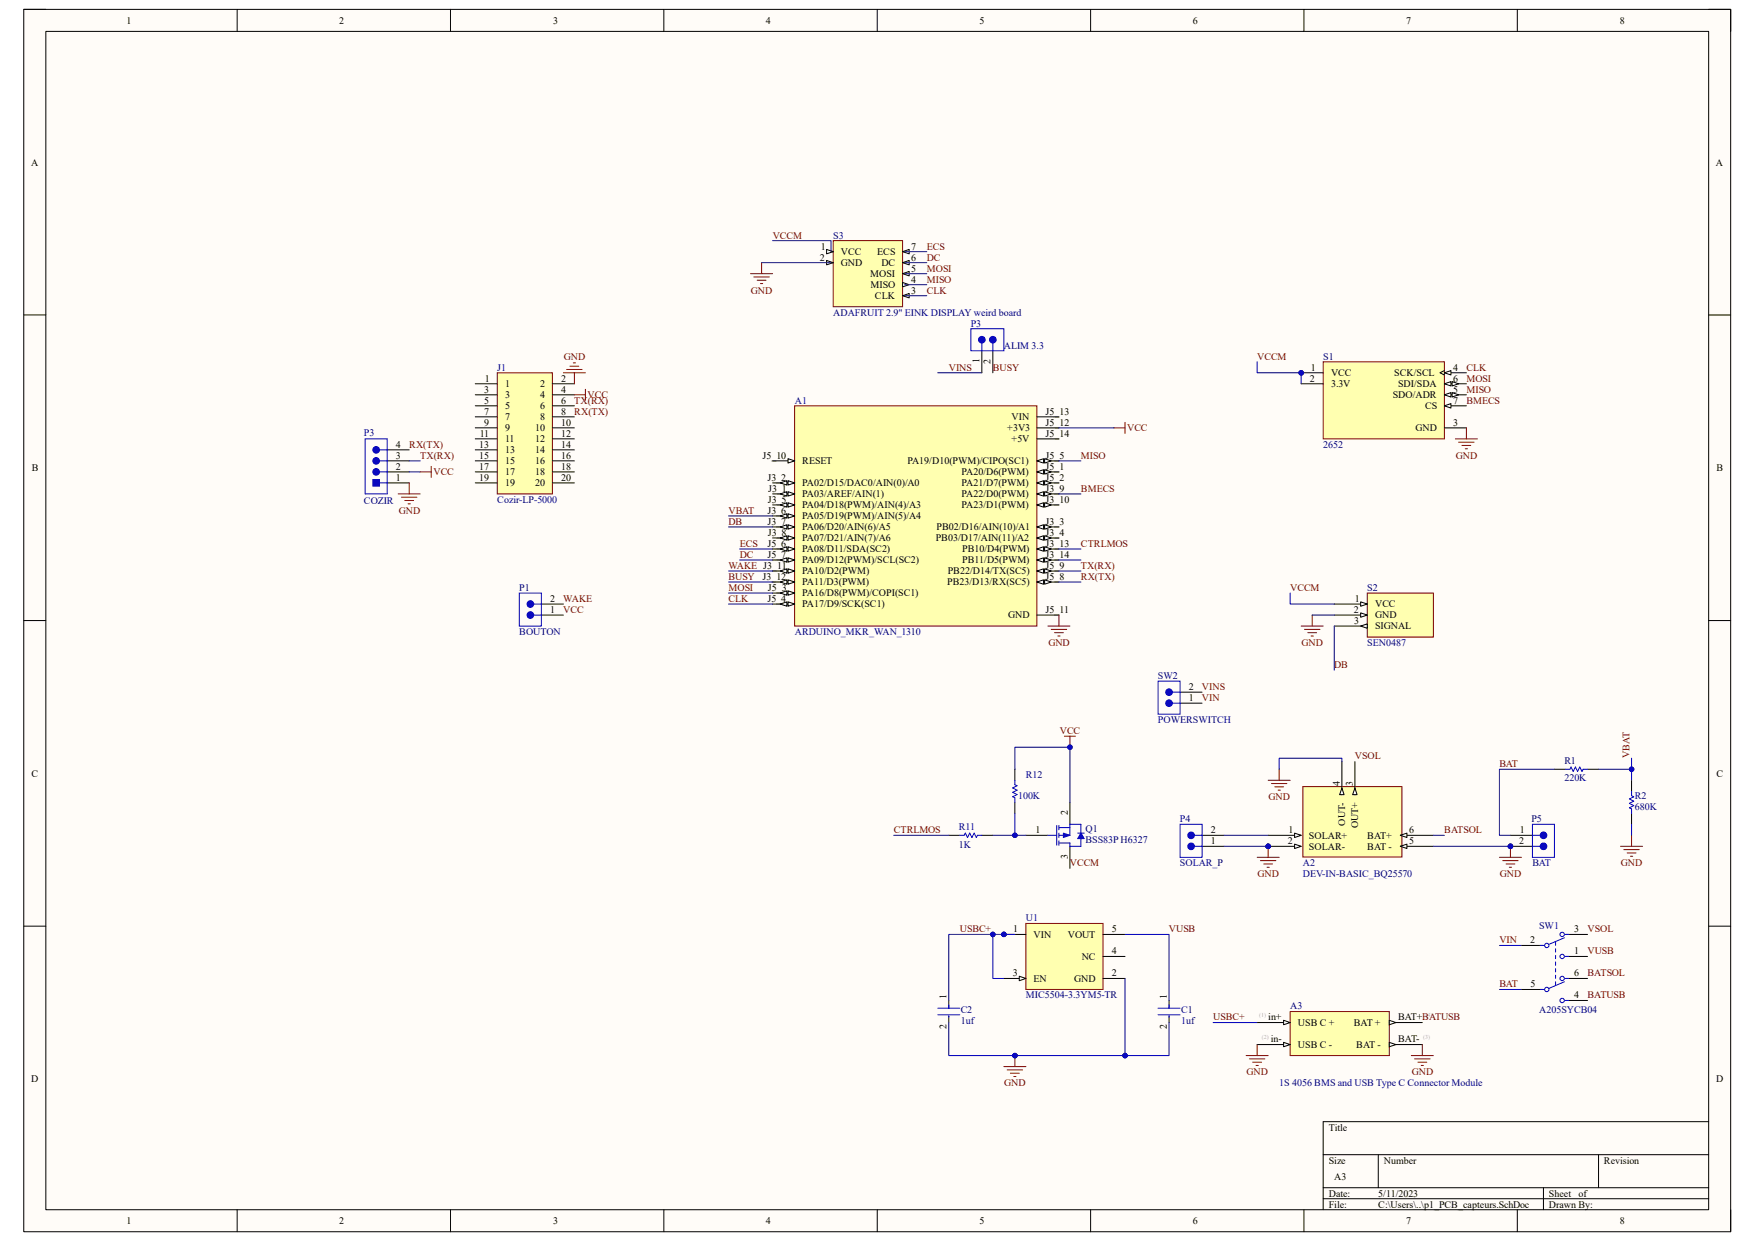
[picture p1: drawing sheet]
<svg xmlns="http://www.w3.org/2000/svg" width="297mm" height="210mm" viewBox="0 0 297 210" stroke-linecap="round" stroke-linejoin="round" font-family="sans-serif">
<path d="M4 1.6h288.9v206.8h-288.9z" fill-rule="evenodd" fill="#fffcf8"/>
<path d="M4 1.6h288.9v206.8h-288.9z" fill="none" stroke="#000" stroke-width=".17"/>
<path d="M7.8 5.3h281.4v199.4h-281.4z" fill-rule="evenodd" fill="#fffcf8"/>
<g fill="none" stroke="#000" stroke-width=".17">
<path d="M4 1.6h3.7M7.8 5.3h281.4v199.4h-281.4zM40.1 1.6v3.7M76.2 1.6v3.7M112.3 1.6v3.7M148.5 1.6v3.7M184.6 1.6v3.7M220.7 1.6v3.7M256.8 1.6v3.7M289.2 1.6h3.7v3.7M4 53.3h3.7M289.2 53.3h3.7"/>
<path d="M4 105h3.8M289.2 105h3.7M4 156.7h3.8M289.2 156.7h3.7M223.9 195.4h65.3M233.3 195.4v5.6M270.5 195.4v5.6M289.2 189.8h-65.3v14.9M40.1 204.7v3.7M76.2 204.7v3.7M112.4 204.7v3.7M148.5 204.7v3.7"/>
<path d="M184.6 204.7v3.7M220.7 204.7v3.7M223.9 201h65.3M223.9 202.9h65.3M256.8 204.7v3.7M261.2 201v3.7M292.9 204.7v3.7"/>
</g>
<circle cx="220.2" cy="63.1" r=".37" fill="#000080"/>
<circle cx="220.2" cy="63.1" r=".37" fill="none" stroke="#000080" stroke-width=".17"/>
<path d="M223.9 61.2h20.5v13.1h-20.5z" fill-rule="evenodd" fill="#ffffb0"/>
<path d="M223.9 61.2h20.5v13.1h-20.5z" fill="none" stroke="#800000" stroke-width=".17"/>
<path d="M220.2 63.1h3.7" fill="none" stroke="#000" stroke-width=".17"/>
<circle cx="220.2" cy="63.1" r=".37" fill="#000080"/>
<circle cx="220.2" cy="63.1" r=".37" fill="none" stroke="#000080" stroke-width=".17"/>
<path d="M220.2 64.9h3.7M244.4 68.7h3.8" fill="none" stroke="#000" stroke-width=".17"/>
<path d="M244.4 68.7l1.2-.4v.8z" fill="#f8fcff"/>
<path d="M244.4 68.7l1.2-.4v.8zM244.4 63.1h3.8" fill="none" stroke="#000" stroke-width=".17"/>
<path d="M244.4 63.1l1.2-.4v.8z" fill="#f8fcff"/>
<path d="M244.4 63.1l1.2-.4v.8zM244.4 62.7l-.7 .4 .7 .4M244.4 64.9h3.8" fill="none" stroke="#000" stroke-width=".17"/>
<path d="M244.4 64.9l1.2-.3v.7z" fill="#f8fcff"/>
<path d="M244.4 64.9l1.2-.3v.7z" fill="none" stroke="#000" stroke-width=".17"/>
<path d="M245.7 64.6l1.2 .3-1.2 .4z" fill="#f8fcff"/>
<path d="M244.4 66.8h3.8M245.7 64.6l1.2 .3-1.2 .4z" fill="none" stroke="#000" stroke-width=".17"/>
<path d="M244.4 66.8l1.2-.4v.8z" fill="#f8fcff"/>
<path d="M244.4 66.8l1.2-.4v.8z" fill="none" stroke="#000" stroke-width=".17"/>
<path d="M245.7 66.4l1.2 .4-1.2 .4z" fill="#f8fcff"/>
<path d="M244.4 72.4h3.8M245.7 66.4l1.2 .4-1.2 .4z" fill="none" stroke="#000" stroke-width=".17"/>
<path d="M134.5 68.7h41v37.2h-41z" fill-rule="evenodd" fill="#ffffb0"/>
<path d="M134.5 68.7h41v37.2h-41z" fill="none" stroke="#800000" stroke-width=".17"/>
<path d="M130.8 78h3.7" fill="none" stroke="#000" stroke-width=".17"/>
<path d="M133.4 77.6l1.1 .4-1.1 .4z" fill="#f8fcff"/>
<path d="M133.4 77.6l1.1 .4-1.1 .4zM130.8 81.7h3.7" fill="none" stroke="#000" stroke-width=".17"/>
<path d="M133.4 81.3l1.1 .4-1.1 .4z" fill="#f8fcff"/>
<path d="M133.4 81.3l1.1 .4-1.1 .4z" fill="none" stroke="#000" stroke-width=".17"/>
<path d="M132.1 81.7l1.1-.4v.8z" fill="#f8fcff"/>
<path d="M130.8 83.6h3.7M132.1 81.7l1.1-.4v.8z" fill="none" stroke="#000" stroke-width=".17"/>
<path d="M133.4 83.2l1.1 .4-1.1 .4z" fill="#f8fcff"/>
<path d="M133.4 83.2l1.1 .4-1.1 .4z" fill="none" stroke="#000" stroke-width=".17"/>
<path d="M132.1 83.6l1.1-.4v.8z" fill="#f8fcff"/>
<path d="M130.8 85.4h3.7M132.1 83.6l1.1-.4v.8z" fill="none" stroke="#000" stroke-width=".17"/>
<path d="M133.4 85.1l1.1 .3-1.1 .4z" fill="#f8fcff"/>
<path d="M133.4 85.1l1.1 .3-1.1 .4z" fill="none" stroke="#000" stroke-width=".17"/>
<path d="M132.1 85.4l1.1-.3v.7z" fill="#f8fcff"/>
<path d="M130.8 87.3h3.7M132.1 85.4l1.1-.3v.7z" fill="none" stroke="#000" stroke-width=".17"/>
<path d="M133.4 86.9l1.1 .4-1.1 .4z" fill="#f8fcff"/>
<path d="M133.4 86.9l1.1 .4-1.1 .4z" fill="none" stroke="#000" stroke-width=".17"/>
<path d="M132.1 87.3l1.1-.4v.8z" fill="#f8fcff"/>
<path d="M130.8 89.2h3.7M132.1 87.3l1.1-.4v.8z" fill="none" stroke="#000" stroke-width=".17"/>
<path d="M133.4 88.8l1.1 .4-1.1 .4z" fill="#f8fcff"/>
<path d="M133.4 88.8l1.1 .4-1.1 .4z" fill="none" stroke="#000" stroke-width=".17"/>
<path d="M132.1 89.2l1.1-.4v.8z" fill="#f8fcff"/>
<path d="M130.8 91h3.7M132.1 89.2l1.1-.4v.8z" fill="none" stroke="#000" stroke-width=".17"/>
<path d="M133.4 90.7l1.1 .3-1.1 .4z" fill="#f8fcff"/>
<path d="M133.4 90.7l1.1 .3-1.1 .4z" fill="none" stroke="#000" stroke-width=".17"/>
<path d="M132.1 91l1.1-.3v.7z" fill="#f8fcff"/>
<path d="M130.8 92.9h3.7M132.1 91l1.1-.3v.7z" fill="none" stroke="#000" stroke-width=".17"/>
<path d="M133.4 92.5l1.1 .4-1.1 .4z" fill="#f8fcff"/>
<path d="M133.4 92.5l1.1 .4-1.1 .4z" fill="none" stroke="#000" stroke-width=".17"/>
<path d="M132.1 92.9l1.1-.4v.8z" fill="#f8fcff"/>
<path d="M130.8 94.8h3.7M132.1 92.9l1.1-.4v.8z" fill="none" stroke="#000" stroke-width=".17"/>
<path d="M133.4 94.4l1.1 .4-1.1 .3z" fill="#f8fcff"/>
<path d="M133.4 94.4l1.1 .4-1.1 .3z" fill="none" stroke="#000" stroke-width=".17"/>
<path d="M132.1 94.8l1.1-.4v.7z" fill="#f8fcff"/>
<path d="M130.8 96.6h3.7M132.1 94.8l1.1-.4v.7z" fill="none" stroke="#000" stroke-width=".17"/>
<path d="M133.4 96.3l1.1 .3-1.1 .4z" fill="#f8fcff"/>
<path d="M133.4 96.3l1.1 .3-1.1 .4z" fill="none" stroke="#000" stroke-width=".17"/>
<path d="M132.1 96.6l1.1-.3v.7z" fill="#f8fcff"/>
<path d="M130.8 98.5h3.7M132.1 96.6l1.1-.3v.7z" fill="none" stroke="#000" stroke-width=".17"/>
<path d="M133.4 98.1l1.1 .4-1.1 .4z" fill="#f8fcff"/>
<path d="M133.4 98.1l1.1 .4-1.1 .4z" fill="none" stroke="#000" stroke-width=".17"/>
<path d="M132.1 98.5l1.1-.4v.8z" fill="#f8fcff"/>
<path d="M132.1 98.5l1.1-.4v.8zM130.8 100.4h3.7" fill="none" stroke="#000" stroke-width=".17"/>
<path d="M133.4 100l1.1 .4-1.1 .3z" fill="#f8fcff"/>
<path d="M133.4 100l1.1 .4-1.1 .3z" fill="none" stroke="#000" stroke-width=".17"/>
<path d="M132.1 100.4l1.1-.4v.7z" fill="#f8fcff"/>
<path d="M130.8 102.2h3.7M132.1 100.4l1.1-.4v.7z" fill="none" stroke="#000" stroke-width=".17"/>
<path d="M133.4 101.8l1.1 .4-1.1 .4z" fill="#f8fcff"/>
<path d="M133.4 101.8l1.1 .4-1.1 .4z" fill="none" stroke="#000" stroke-width=".17"/>
<path d="M132.1 102.2l1.1-.4v.8z" fill="#f8fcff"/>
<path d="M175.5 70.5h3.7M175.5 72.4h3.7M175.5 74.3h3.7M175.5 78h3.7M132.1 102.2l1.1-.4v.8z" fill="none" stroke="#000" stroke-width=".17"/>
<path d="M175.5 78l1.1-.4v.8z" fill="#f8fcff"/>
<path d="M175.5 78l1.1-.4v.8z" fill="none" stroke="#000" stroke-width=".17"/>
<path d="M176.8 77.6l1.1 .4-1.1 .4z" fill="#f8fcff"/>
<path d="M175.5 79.9h3.7M176.8 77.6l1.1 .4-1.1 .4z" fill="none" stroke="#000" stroke-width=".17"/>
<path d="M175.5 79.9l1.1-.4v.7z" fill="#f8fcff"/>
<path d="M175.5 79.9l1.1-.4v.7z" fill="none" stroke="#000" stroke-width=".17"/>
<path d="M176.8 79.5l1.1 .4-1.1 .3z" fill="#f8fcff"/>
<path d="M176.8 79.5l1.1 .4-1.1 .3zM175.5 81.7h3.7" fill="none" stroke="#000" stroke-width=".17"/>
<path d="M175.5 81.7l1.1-.3v.7z" fill="#f8fcff"/>
<path d="M175.5 81.7l1.1-.3v.7z" fill="none" stroke="#000" stroke-width=".17"/>
<path d="M176.8 81.4l1.1 .3-1.1 .4z" fill="#f8fcff"/>
<path d="M175.5 83.6h3.7M176.8 81.4l1.1 .3-1.1 .4z" fill="none" stroke="#000" stroke-width=".17"/>
<path d="M175.5 83.6l1.1-.4v.8z" fill="#f8fcff"/>
<path d="M175.5 83.6l1.1-.4v.8z" fill="none" stroke="#000" stroke-width=".17"/>
<path d="M176.8 83.2l1.1 .4-1.1 .4z" fill="#f8fcff"/>
<path d="M175.5 85.4h3.7M176.8 83.2l1.1 .4-1.1 .4z" fill="none" stroke="#000" stroke-width=".17"/>
<path d="M175.5 85.4l1.1-.3v.7z" fill="#f8fcff"/>
<path d="M175.5 85.4l1.1-.3v.7z" fill="none" stroke="#000" stroke-width=".17"/>
<path d="M176.8 85.1l1.1 .3-1.1 .4z" fill="#f8fcff"/>
<path d="M175.5 89.2h3.7M176.8 85.1l1.1 .3-1.1 .4z" fill="none" stroke="#000" stroke-width=".17"/>
<path d="M175.5 89.2l1.1-.4v.8z" fill="#f8fcff"/>
<path d="M175.5 89.2l1.1-.4v.8z" fill="none" stroke="#000" stroke-width=".17"/>
<path d="M176.8 88.8l1.1 .4-1.1 .4z" fill="#f8fcff"/>
<path d="M175.5 91h3.7M176.8 88.8l1.1 .4-1.1 .4z" fill="none" stroke="#000" stroke-width=".17"/>
<path d="M175.5 91l1.1-.3v.7z" fill="#f8fcff"/>
<path d="M175.5 91l1.1-.3v.7z" fill="none" stroke="#000" stroke-width=".17"/>
<path d="M176.8 90.7l1.1 .3-1.1 .4z" fill="#f8fcff"/>
<path d="M175.5 92.9h3.7M176.8 90.7l1.1 .3-1.1 .4z" fill="none" stroke="#000" stroke-width=".17"/>
<path d="M175.5 92.9l1.1-.4v.8z" fill="#f8fcff"/>
<path d="M175.5 92.9l1.1-.4v.8z" fill="none" stroke="#000" stroke-width=".17"/>
<path d="M176.8 92.5l1.1 .4-1.1 .4z" fill="#f8fcff"/>
<path d="M175.5 94.8h3.7M176.8 92.5l1.1 .4-1.1 .4z" fill="none" stroke="#000" stroke-width=".17"/>
<path d="M175.5 94.8l1.1-.4v.7z" fill="#f8fcff"/>
<path d="M175.5 94.8l1.1-.4v.7z" fill="none" stroke="#000" stroke-width=".17"/>
<path d="M176.8 94.4l1.1 .4-1.1 .3z" fill="#f8fcff"/>
<path d="M175.5 96.6h3.7M176.8 94.4l1.1 .4-1.1 .3z" fill="none" stroke="#000" stroke-width=".17"/>
<path d="M175.5 96.6l1.1-.3v.7z" fill="#f8fcff"/>
<path d="M175.5 96.6l1.1-.3v.7z" fill="none" stroke="#000" stroke-width=".17"/>
<path d="M176.8 96.3l1.1 .3-1.1 .4z" fill="#f8fcff"/>
<path d="M175.5 98.5h3.7M176.8 96.3l1.1 .3-1.1 .4z" fill="none" stroke="#000" stroke-width=".17"/>
<path d="M175.5 98.5l1.1-.4v.8z" fill="#f8fcff"/>
<path d="M175.5 98.5l1.1-.4v.8z" fill="none" stroke="#000" stroke-width=".17"/>
<path d="M176.8 98.1l1.1 .4-1.1 .4z" fill="#f8fcff"/>
<path d="M176.8 98.1l1.1 .4-1.1 .4zM175.5 104.1h3.7" fill="none" stroke="#000" stroke-width=".17"/>
<path d="M231.4 100.4h11.2v7.4h-11.2z" fill-rule="evenodd" fill="#ffffb0"/>
<path d="M231.4 100.4h11.2v7.4h-11.2z" fill="none" stroke="#800000" stroke-width=".17"/>
<path d="M225.8 102.2h5.6" fill="none" stroke="#000" stroke-width=".17"/>
<path d="M230.3 101.9l1.1 .3-1.1 .4z" fill="#f8fcff"/>
<path d="M225.8 104.1h5.6M230.3 101.9l1.1 .3-1.1 .4z" fill="none" stroke="#000" stroke-width=".17"/>
<path d="M230.3 103.7l1.1 .4-1.1 .4z" fill="#f8fcff"/>
<path d="M225.8 105.9h5.6M230.3 103.7l1.1 .4-1.1 .4z" fill="none" stroke="#000" stroke-width=".17"/>
<path d="M230.3 105.9l1.1-.3v.7z" fill="#f8fcff"/>
<path d="M91.6 102.2h3.7M91.6 104.1h3.7M230.3 105.9l1.1-.3v.7z" fill="none" stroke="#000" stroke-width=".17"/>
<path d="M87.9 100.4h3.7v5.5h-3.7z" fill="none" stroke="#00f" stroke-width=".17"/>
<circle cx="89.8" cy="104.1" r=".56" fill="#00f"/>
<circle cx="89.8" cy="104.1" r=".56" fill="none" stroke="#00f" stroke-width=".17"/>
<circle cx="89.8" cy="102.2" r=".56" fill="#00f"/>
<g fill="none" stroke="#00f" stroke-width=".17">
<path d="M64.2 78h1.3M90.3 102.2h1.3M90.3 104.1h1.3"/>
<circle cx="89.8" cy="102.2" r=".56"/>
</g>
<path d="M65.5 79.9h3.8M65.5 78h3.8M65.5 81.7h3.8" fill="none" stroke="#000" stroke-width=".17"/>
<circle cx="63.7" cy="78" r=".56" fill="#00f"/>
<g fill="none" stroke="#00f" stroke-width=".17">
<path d="M64.2 79.9h1.3"/>
<circle cx="63.7" cy="78" r=".56"/>
</g>
<circle cx="63.7" cy="79.9" r=".56" fill="#00f"/>
<g fill="none" stroke="#00f" stroke-width=".17">
<path d="M64.2 76.1h1.3M64.2 81.7h1.3"/>
<circle cx="63.7" cy="79.9" r=".56"/>
</g>
<path d="M65.5 76.1h3.8" fill="none" stroke="#000" stroke-width=".17"/>
<circle cx="63.7" cy="76.1" r=".56" fill="#00f"/>
<circle cx="63.7" cy="76.1" r=".56" fill="none" stroke="#00f" stroke-width=".17"/>
<path d="M63.1 81.2h1.1v1.1h-1.1z" fill-rule="evenodd" fill="#00f"/>
<path d="M61.8 74.3h3.7v9.3h-3.7zM63.1 81.2h1.1v1.1h-1.1z" fill="none" stroke="#00f" stroke-width=".17"/>
<path d="M141 40.7h11.7v11.2h-11.7z" fill-rule="evenodd" fill="#ffffb0"/>
<path d="M141 40.7h11.7v11.2h-11.7z" fill="none" stroke="#800000" stroke-width=".17"/>
<path d="M140.6 42.6h.4" fill="none" stroke="#000" stroke-width=".17"/>
<path d="M139.9 42.2l1.1 .4-1.1 .4z" fill="#f8fcff"/>
<path d="M139.9 42.2l1.1 .4-1.1 .4zM140.6 44.4h.4" fill="none" stroke="#000" stroke-width=".17"/>
<path d="M139.9 44.1l1.1 .3-1.1 .4z" fill="#f8fcff"/>
<path d="M139.9 44.1l1.1 .3-1.1 .4zM152.7 50h.4" fill="none" stroke="#000" stroke-width=".17"/>
<path d="M152.7 50l1.2-.3v.7z" fill="#f8fcff"/>
<path d="M152.7 50l1.2-.3v.7zM152.7 48.2h.4" fill="none" stroke="#000" stroke-width=".17"/>
<path d="M152.7 47.8l1.2 .4-1.2 .4z" fill="#f8fcff"/>
<path d="M152.7 47.8l1.2 .4-1.2 .4zM152.7 46.3h.4" fill="none" stroke="#000" stroke-width=".17"/>
<path d="M152.7 46.3l1.2-.4v.8z" fill="#f8fcff"/>
<path d="M152.7 46.3l1.2-.4v.8zM152.7 44.4h.4" fill="none" stroke="#000" stroke-width=".17"/>
<path d="M152.7 44.4l1.2-.3v.7z" fill="#f8fcff"/>
<path d="M152.7 44.4l1.2-.3v.7zM152.7 42.6h.4" fill="none" stroke="#000" stroke-width=".17"/>
<path d="M152.7 42.6l1.2-.4v.8z" fill="#f8fcff"/>
<path d="M152.7 42.6l1.2-.4v.8zM181.1 135.8v3.7M173.6 141.4h3.7M181.1 143.2v3.7" fill="none" stroke="#000" stroke-width=".17"/>
<g fill="none" stroke="#800000" stroke-width=".17">
<path d="M71.1 79.9h1.9M73 78.9v1.9M188.5 72.4h1.9M190.4 71.5v1.8M246.3 74.3h3.7M246.9 74.8h2.6M247.4 75.4h1.5M248 75.9h.3M248.2 72.4v1.9M67.4 83.6h3.7M67.9 84.1h2.7M68.5 84.7h1.5"/>
<path d="M69.1 85.3h.3M69.3 81.7v1.9M177.3 105.9h3.8M177.9 106.5h2.6M178.5 107.1h1.5M179 107.6h.4M179.2 104.1v1.8M220.2 105.9h3.7M220.8 106.5h2.6M221.3 107.1h1.5M221.9 107.6h.4M222.1 104.1v1.8"/>
<path d="M274.3 143.2h3.7M274.8 143.8h2.6M275.4 144.3h1.5M275.9 144.9h.4M276.1 141.4v1.8"/>
</g>
<path d="M178.8 139.7v3.3M179.2 139.7v.7M181.1 139.5v1.9h-1.9M177.3 141.4h1.5M179.2 142.7h1.9M179.2 140.1h1.9M179.2 141v.7M179.2 142.3v.7" fill="none" stroke="#00f" stroke-width=".17"/>
<path d="M180 141l1.1 .4-1.1 .3z" fill="#00f"/>
<path d="M181.1 139.5h1.8v1.5M180 141l1.1 .4-1.1 .3zM182.4 141h1.1M182.9 141.9v1.3h-1.8v-.5" fill="none" stroke="#00f" stroke-width=".17"/>
<path d="M182.9 141l.6 .9h-1.1z" fill="#00f"/>
<path d="M182.9 141l.6 .9h-1.1z" fill="none" stroke="#00f" stroke-width=".17"/>
<path d="M180.1 124.6h1.9M181.1 124.6v1.8" fill="none" stroke="#800000" stroke-width=".17"/>
<circle cx="181.1" cy="126.5" r=".37" fill="#000080"/>
<circle cx="181.1" cy="126.5" r=".37" fill="none" stroke="#000080" stroke-width=".17"/>
<path d="M127 46.3h3.8M127.6 46.9h2.6M128.1 47.4h1.5M128.7 48h.4M128.9 44.4v1.9" fill="none" stroke="#800000" stroke-width=".17"/>
<path d="M84.2 63.1h9.3v20.5h-9.3z" fill-rule="evenodd" fill="#ffffb0"/>
<path d="M84.2 63.1h9.3v20.5h-9.3zM95.3 63.1h3.8M95.9 62.5h2.6M96.5 62h1.5M97 61.4h.4M97.2 63.1v1.8M97.2 66.8h1.9M99.1 65.9v1.8" fill="none" stroke="#800000" stroke-width=".17"/>
<g fill="none" stroke="#000" stroke-width=".17">
<path d="M80.4 64.9h3.8M80.4 66.8h3.8M80.4 68.7h3.8M80.4 70.5h3.8M80.4 72.4h3.8M80.4 74.3h3.8M80.4 76.1h3.8M80.4 78h3.8M80.4 79.9h3.8M93.5 64.9h3.7M93.5 66.8h3.7M93.5 68.7h3.7"/>
<path d="M93.5 70.5h3.7M93.5 72.4h3.7M93.5 74.3h3.7M93.5 76.1h3.7M93.5 78h3.7M93.5 79.9h3.7M80.4 81.7h3.8M93.5 81.7h3.7"/>
</g>
<circle cx="214.6" cy="143.2" r=".37" fill="#000080"/>
<circle cx="214.6" cy="143.2" r=".37" fill="none" stroke="#000080" stroke-width=".17"/>
<path d="M220.5 133.1h16.8v11.9h-16.8z" fill-rule="evenodd" fill="#ffffb0"/>
<path d="M220.5 133.1h16.8v11.9h-16.8z" fill="none" stroke="#800000" stroke-width=".17"/>
<path d="M214.6 141.4h5.6" fill="none" stroke="#000" stroke-width=".17"/>
<path d="M219.1 141l1.1 .4-1.1 .3z" fill="#f8fcff"/>
<path d="M214.6 143.2h5.6M219.1 141l1.1 .4-1.1 .3z" fill="none" stroke="#000" stroke-width=".17"/>
<path d="M219.1 142.9l1.1 .3-1.1 .4z" fill="#f8fcff"/>
<path d="M219.1 142.9l1.1 .3-1.1 .4z" fill="none" stroke="#000" stroke-width=".17"/>
<circle cx="214.6" cy="143.2" r=".37" fill="#000080"/>
<circle cx="214.6" cy="143.2" r=".37" fill="none" stroke="#000080" stroke-width=".17"/>
<path d="M229.3 128.9v5.6" fill="none" stroke="#000" stroke-width=".17"/>
<path d="M229.3 133.4l.4 1.1h-.8z" fill="#f8fcff"/>
<path d="M227.1 128.9v5.6M229.3 133.4l.4 1.1h-.8z" fill="none" stroke="#000" stroke-width=".17"/>
<path d="M227.1 133.4l.4 1.1h-.8z" fill="#f8fcff"/>
<path d="M227.1 133.4l.4 1.1h-.8zM237 143.2h5.6" fill="none" stroke="#000" stroke-width=".17"/>
<path d="M237 143.2l1.1-.3v.7z" fill="#f8fcff"/>
<path d="M237 143.2l1.1-.3v.7zM237 141.4h5.6" fill="none" stroke="#000" stroke-width=".17"/>
<path d="M237 141.4l1.1-.4v.7z" fill="#f8fcff"/>
<path d="M166.2 59.4v3.7M168 59.4v3.7M237 141.4l1.1-.4v.7z" fill="none" stroke="#000" stroke-width=".17"/>
<path d="M164.3 55.6h5.6v3.8h-5.6z" fill="none" stroke="#00f" stroke-width=".17"/>
<circle cx="166.2" cy="57.5" r=".56" fill="#00f"/>
<circle cx="166.2" cy="57.5" r=".56" fill="none" stroke="#00f" stroke-width=".17"/>
<circle cx="168" cy="57.5" r=".56" fill="#00f"/>
<g fill="none" stroke="#00f" stroke-width=".17">
<path d="M166.2 58.1v1.3M168 58.1v1.3M199.7 139.5h3.7v5.6h-3.7z"/>
<circle cx="168" cy="57.5" r=".56"/>
</g>
<path d="M203.4 141.4h3.8M203.4 143.2h3.8" fill="none" stroke="#000" stroke-width=".17"/>
<circle cx="201.6" cy="143.2" r=".56" fill="#00f"/>
<circle cx="201.6" cy="143.2" r=".56" fill="none" stroke="#00f" stroke-width=".17"/>
<circle cx="201.6" cy="141.4" r=".56" fill="#00f"/>
<g fill="none" stroke="#00f" stroke-width=".17">
<path d="M202.1 141.4h1.3M202.1 143.2h1.3"/>
<circle cx="201.6" cy="141.4" r=".56"/>
</g>
<circle cx="255.6" cy="143.2" r=".37" fill="#000080"/>
<circle cx="255.6" cy="143.2" r=".37" fill="none" stroke="#000080" stroke-width=".17"/>
<path d="M255.6 143.2h3.7" fill="none" stroke="#000" stroke-width=".17"/>
<circle cx="255.6" cy="143.2" r=".37" fill="#000080"/>
<circle cx="255.6" cy="143.2" r=".37" fill="none" stroke="#000080" stroke-width=".17"/>
<path d="M255.6 141.4h3.7" fill="none" stroke="#000" stroke-width=".17"/>
<path d="M259.3 139.5h3.8v5.6h-3.8z" fill="none" stroke="#00f" stroke-width=".17"/>
<circle cx="261.2" cy="141.4" r=".56" fill="#00f"/>
<circle cx="261.2" cy="141.4" r=".56" fill="none" stroke="#00f" stroke-width=".17"/>
<circle cx="261.2" cy="143.2" r=".56" fill="#00f"/>
<g fill="none" stroke="#00f" stroke-width=".17">
<path d="M171.8 132v.8l.3 .2-.7 .3 .7 .4-.7 .4 .7 .4-.7 .3 .4 .2v.8M264.9 130.2h.8l.2-.4 .3 .8 .4-.8 .4 .8 .4-.8 .3 .8 .2-.4h.8M276.1 133.9v.8l.4 .1-.8 .4 .8 .4-.8 .4 .8 .3-.8 .4 .4 .2v.7M162.4 141.4h.8l.2-.4 .3 .7 .4-.7 .4 .7 .4-.7 .3 .7 .2-.3h.8M259.3 143.2h1.4M259.3 141.4h1.4"/>
<circle cx="261.2" cy="143.2" r=".56"/>
</g>
<path d="M214.6 132h3.7M215.2 132.6h2.6M215.7 133.2h1.5M216.3 133.7h.4M216.5 130.2v1.8" fill="none" stroke="#800000" stroke-width=".17"/>
<path d="M171.8 130.2v1.8M171.8 135.8v1.8M263.1 130.2h1.8M268.7 130.2h1.8M276.1 132v1.9M276.1 137.6v1.9M160.6 141.4h1.8M166.2 141.4h1.8" fill="none" stroke="#000" stroke-width=".17"/>
<path d="M218.3 171.2h16.8v7.4h-16.8z" fill-rule="evenodd" fill="#ffffb0"/>
<path d="M218.3 171.2h16.8v7.4h-16.8z" fill="none" stroke="#800000" stroke-width=".17"/>
<path d="M212.8 173h5.5" fill="none" stroke="#000" stroke-width=".17"/>
<path d="M217.2 172.7l1.1 .3-1.1 .4z" fill="#f8fcff"/>
<path d="M212.8 176.8h5.5M217.2 172.7l1.1 .3-1.1 .4z" fill="none" stroke="#000" stroke-width=".17"/>
<path d="M217.2 176.4l1.1 .4-1.1 .3z" fill="#f8fcff"/>
<path d="M217.2 176.4l1.1 .4-1.1 .3zM235.1 176.8h5.6" fill="none" stroke="#000" stroke-width=".17"/>
<path d="M235.1 176.4l1.1 .4-1.1 .3z" fill="#f8fcff"/>
<path d="M235.1 176.4l1.1 .4-1.1 .3zM235.1 173h5.6" fill="none" stroke="#000" stroke-width=".17"/>
<path d="M235.1 172.7l1.1 .3-1.1 .4z" fill="#f8fcff"/>
<path d="M160.6 169.3v1.3M160.6 171.9v1.1M197.8 169.3v1.3M197.8 171.9v1.1M235.1 172.7l1.1 .3-1.1 .4z" fill="none" stroke="#000" stroke-width=".17"/>
<path d="M158.7 170.6h3.7M158.7 171.7h3.7M160.6 170.1v.5M160.6 171.9v.2M196 170.6h3.7M196 171.7h3.7M197.8 170.1v.5M197.8 171.9v.2" fill="none" stroke="#00f" stroke-width=".17"/>
<path d="M171.8 178.6v1.9M169.9 180.5h3.7M170.5 181.1h2.6M171 181.6h1.5M171.6 182.2h.3" fill="none" stroke="#800000" stroke-width=".17"/>
<circle cx="171.8" cy="178.6" r=".37" fill="#000080"/>
<circle cx="171.8" cy="178.6" r=".37" fill="none" stroke="#000080" stroke-width=".17"/>
<path d="M212.8 145.1h3.7M213.3 145.6h2.6M213.9 146.2h1.5M214.4 146.8h.4M214.6 143.2v1.9M210.9 178.6h3.7M211.5 179.2h2.6M212 179.8h1.5M212.8 176.8v1.8M212.6 180.3h.3" fill="none" stroke="#800000" stroke-width=".17"/>
<circle cx="214.6" cy="143.2" r=".37" fill="#000080"/>
<circle cx="214.6" cy="143.2" r=".37" fill="none" stroke="#000080" stroke-width=".17"/>
<path d="M253.8 145.1h3.7M254.3 145.6h2.6M254.9 146.2h1.5M255.4 146.8h.4M255.6 143.2v1.9" fill="none" stroke="#800000" stroke-width=".17"/>
<circle cx="255.6" cy="143.2" r=".37" fill="#000080"/>
<circle cx="255.6" cy="143.2" r=".37" fill="none" stroke="#000080" stroke-width=".17"/>
<path d="M238.8 178.6h3.8M239.4 179.2h2.6M240 179.8h1.5M240.7 176.8v1.8M240.5 180.3h.4" fill="none" stroke="#800000" stroke-width=".17"/>
<circle cx="169.9" cy="158.1" r=".37" fill="#000080"/>
<circle cx="169.9" cy="158.1" r=".37" fill="none" stroke="#000080" stroke-width=".17"/>
<path d="M173.6 156.3h13.1v11.1h-13.1z" fill-rule="evenodd" fill="#ffffb0"/>
<path d="M173.6 156.3h13.1v11.1h-13.1z" fill="none" stroke="#800000" stroke-width=".17"/>
<path d="M169.9 158.1h3.7" fill="none" stroke="#000" stroke-width=".17"/>
<circle cx="169.9" cy="158.1" r=".37" fill="#000080"/>
<circle cx="169.9" cy="158.1" r=".37" fill="none" stroke="#000080" stroke-width=".17"/>
<path d="M169.9 165.6h3.7" fill="none" stroke="#000" stroke-width=".17"/>
<path d="M172.5 165.2l1.1 .4-1.1 .4z" fill="#f8fcff"/>
<path d="M186.7 158.1h3.7M257.5 160h3.7M264.9 158.1h3.8M172.5 165.2l1.1 .4-1.1 .4zM186.7 161.9h3.7M186.7 165.6h3.7M257.5 167.4h3.7M264.9 161.9h3.8M264.9 165.6h3.8M264.9 169.3h3.8" fill="none" stroke="#000" stroke-width=".17"/>
<g fill="none" stroke="#00f" stroke-width=".17">
<path d="M260.7 160h.5M263.3 159.4v.6M264.8 158.7l-2.7 1.1M264.9 158.1h.6M260.7 167.4h.5M263.3 160.6v.5M263.3 161.7v.5M263.3 162.8v.6M263.3 163.9v.6M263.3 165v.6M263.3 166.1v.6M264.8 166.1l-2.7 1.2"/>
<path d="M264.9 161.9h.6M264.9 165.6h.6M264.9 169.3h.6"/>
<circle cx="264.4" cy="158.1" r=".37"/>
<circle cx="261.8" cy="160" r=".37"/>
<circle cx="261.8" cy="167.5" r=".37"/>
<circle cx="264.4" cy="165.6" r=".37"/>
<circle cx="264.4" cy="169.3" r=".37"/>
<circle cx="264.4" cy="161.9" r=".37"/>
</g>
<g fill="none" stroke="#000080" stroke-width=".17">
<path d="M128.9 44.4h11.7M130.8 40.7h9.8v1.9M153.1 46.3h3.7M153.1 48.2h3.7M153.1 50h3.7M153.1 44.4h3.7M153.1 42.6h3.7M179.2 78h3.7M179.2 72.4h9.3M212.8 61.2v1.9h7.4v1.8M123.3 87.3h7.5M123.3 89.2h7.5"/>
<path d="M179.2 92.9h3.7M179.2 83.6h3.7M179.2 96.6h3.7M179.2 98.5h3.7M179.2 94.8h3.7M123.3 100.4h7.5M123.3 102.2h7.5M218.3 100.4v1.8h7.5M222.1 104.1h3.7M225.8 105.9v7.5"/>
</g>
<circle cx="220.2" cy="63.1" r=".37" fill="#000080"/>
<g fill="none" stroke="#000080" stroke-width=".17">
<path d="M69.3 79.9h1.8M69.3 78h1.8M158.7 63.1h7.5M125.2 94.8h5.6M125.2 92.9h5.6M227.1 128.9v-.6h-10.6v1.9M270.5 130.2h5.6v1.8M207.2 141.4h7.4"/>
<circle cx="220.2" cy="63.1" r=".37"/>
</g>
<circle cx="276.1" cy="130.2" r=".37" fill="#000080"/>
<g fill="none" stroke="#000080" stroke-width=".17">
<path d="M276.1 128.3v1.9"/>
<circle cx="276.1" cy="130.2" r=".37"/>
</g>
<circle cx="276.1" cy="130.2" r=".37" fill="#000080"/>
<g fill="none" stroke="#000080" stroke-width=".17">
<path d="M171.8 130.2v-3.8h9.3v9.4M276.1 139.5v1.9"/>
<circle cx="276.1" cy="130.2" r=".37"/>
</g>
<circle cx="181.1" cy="126.5" r=".37" fill="#000080"/>
<g fill="none" stroke="#000080" stroke-width=".17">
<path d="M171.8 137.6v3.8"/>
<circle cx="181.1" cy="126.5" r=".37"/>
</g>
<circle cx="171.8" cy="141.4" r=".37" fill="#000080"/>
<g fill="none" stroke="#000080" stroke-width=".17">
<path d="M151.3 141.4h9.3M171.8 158.1h-11.2v11.2"/>
<circle cx="171.8" cy="141.4" r=".37"/>
</g>
<circle cx="168" cy="158.1" r=".37" fill="#000080"/>
<circle cx="168" cy="158.1" r=".37" fill="none" stroke="#000080" stroke-width=".17"/>
<circle cx="169.9" cy="158.1" r=".37" fill="#000080"/>
<g fill="none" stroke="#000080" stroke-width=".17">
<path d="M160.6 173v5.6h11.2"/>
<circle cx="169.9" cy="158.1" r=".37"/>
</g>
<circle cx="171.8" cy="178.6" r=".37" fill="#000080"/>
<g fill="none" stroke="#000080" stroke-width=".17">
<path d="M171.8 178.6h18.6"/>
<circle cx="171.8" cy="178.6" r=".37"/>
</g>
<circle cx="171.8" cy="178.6" r=".37" fill="#000080"/>
<circle cx="171.8" cy="178.6" r=".37" fill="none" stroke="#000080" stroke-width=".17"/>
<circle cx="190.4" cy="178.6" r=".37" fill="#000080"/>
<g fill="none" stroke="#000080" stroke-width=".17">
<path d="M197.8 173v5.6h-7.4"/>
<circle cx="190.4" cy="178.6" r=".37"/>
</g>
<circle cx="190.4" cy="178.6" r=".37" fill="#000080"/>
<g fill="none" stroke="#000080" stroke-width=".17">
<path d="M207.2 143.2h7.4"/>
<circle cx="190.4" cy="178.6" r=".37"/>
</g>
<circle cx="214.6" cy="143.2" r=".37" fill="#000080"/>
<g fill="none" stroke="#000080" stroke-width=".17">
<path d="M263.1 130.2h-9.3v11.2h1.8M242.6 141.4h1.8M242.6 143.2h13M253.8 160h3.7M253.8 167.4h3.7"/>
<circle cx="214.6" cy="143.2" r=".37"/>
</g>
<circle cx="255.6" cy="143.2" r=".37" fill="#000080"/>
<g fill="none" stroke="#000080" stroke-width=".17">
<path d="M168 158.1v7.5h1.9M190.4 158.1h7.4v11.2"/>
<circle cx="255.6" cy="143.2" r=".37"/>
</g>
<circle cx="168" cy="158.1" r=".37" fill="#000080"/>
<g fill="none" stroke="#000080" stroke-width=".17">
<path d="M190.4 165.6v13M205.3 173h7.5"/>
<circle cx="168" cy="158.1" r=".37"/>
</g>
<circle cx="190.4" cy="178.6" r=".37" fill="#000080"/>
<g fill="none" stroke="#000080" stroke-width=".17">
<path d="M168 141.4h5.6"/>
<circle cx="190.4" cy="178.6" r=".37"/>
</g>
<circle cx="171.8" cy="141.4" r=".37" fill="#000080"/>
<g fill="none" stroke="#000080" stroke-width=".17">
<path d="M123.3 96.6h7.5M123.3 98.5h7.5"/>
<circle cx="171.8" cy="141.4" r=".37"/>
</g>
<path d="M199.7 117.1h3.7M199.7 119h3.7" fill="none" stroke="#000" stroke-width=".17"/>
<path d="M196 115.3h3.7v5.6h-3.7z" fill="none" stroke="#00f" stroke-width=".17"/>
<circle cx="197.8" cy="119" r=".56" fill="#00f"/>
<circle cx="197.8" cy="119" r=".56" fill="none" stroke="#00f" stroke-width=".17"/>
<circle cx="197.8" cy="117.1" r=".56" fill="#00f"/>
<g fill="none" stroke="#00f" stroke-width=".17">
<path d="M198.4 117.1h1.3M198.4 119h1.3"/>
<circle cx="197.8" cy="117.1" r=".56"/>
</g>
<g font-size="1.7">
<text x="21.4" y="4">1</text>
<text x="57.4" y="4">2</text>
<text x="93.6" y="4">3</text>
<text x="129.6" y="4">4</text>
<text x="165.8" y="4">5</text>
<text x="201.8" y="4">6</text>
<text x="238" y="4">7</text>
<text x="274.1" y="4">8</text>
<text x="5.3" y="28">A</text>
<text x="290.4" y="28">A</text>
<text x="138.7" y="44.1">2</text>
<text x="138.9" y="42.2">1</text>
<text x="142.3" y="43.2">VCC</text>
<text x="142.3" y="45">GND</text>
<text x="147.3" y="46.9">MOSI</text>
<text x="148.5" y="43.2">ECS</text>
<text x="149.2" y="45">DC</text>
<text x="154.2" y="47.8">4</text>
<text x="154.2" y="46">5</text>
<text x="154.2" y="44.1">6</text>
<text x="154.2" y="42.2">7</text>
<text x="147.3" y="48.8">MISO</text>
<text x="148.1" y="50.6">CLK</text>
<text x="154.2" y="49.7">3</text>
<text x="82" y="64.6">1</text>
<text x="85.5" y="65.5">1</text>
<text x="91.4" y="65.5">2</text>
<text x="95" y="64.6">2</text>
<text x="165.8" y="61.5" transform="rotate(-90 165.8 61.5)">1</text>
<text x="167.6" y="61.6" transform="rotate(-90 167.6 61.6)">2</text>
<text x="221.7" y="64.6">2</text>
<text x="221.8" y="62.7">1</text>
<text x="225.3" y="63.7">VCC</text>
<text x="225.3" y="65.5">3.3V</text>
<text x="236" y="63.7">SCK/SCL</text>
<text x="236.6" y="65.5">SDI/SDA</text>
<text x="245.9" y="62.7">4</text>
<text x="245.9" y="64.6">6</text>
<text x="81.9" y="70.2">7</text>
<text x="82" y="66.5">3</text>
<text x="82" y="68.3">5</text>
<text x="85.5" y="67.4">3</text>
<text x="85.5" y="69.3">5</text>
<text x="85.5" y="71.1">7</text>
<text x="91.4" y="67.4">4</text>
<text x="91.4" y="69.3">6</text>
<text x="91.4" y="71.1">8</text>
<text x="95" y="66.5">4</text>
<text x="95" y="68.3">6</text>
<text x="95" y="70.2">8</text>
<text x="171.2" y="71.1">VIN</text>
<text x="177" y="70.2">J5_13</text>
<text x="235.7" y="67.4">SDO/ADR</text>
<text x="241.2" y="69.3">CS</text>
<text x="245.9" y="68.3">7</text>
<text x="245.9" y="66.5">5</text>
<text x="67" y="77.6">3</text>
<text x="67" y="75.8">4</text>
<text x="81.1" y="75.8">13</text>
<text x="81.1" y="77.6">15</text>
<text x="81.2" y="73.9">11</text>
<text x="81.9" y="72.1">9</text>
<text x="85.5" y="73">9</text>
<text x="85.5" y="74.8">11</text>
<text x="85.5" y="76.7">13</text>
<text x="90.6" y="73">10</text>
<text x="90.6" y="74.8">12</text>
<text x="90.6" y="76.7">14</text>
<text x="95" y="72.1">10</text>
<text x="95" y="73.9">12</text>
<text x="95" y="75.8">14</text>
<text x="95" y="77.6">16</text>
<text x="129" y="77.6">J5_10</text>
<text x="170.5" y="73">+3V3</text>
<text x="171.2" y="74.8">+5V</text>
<text x="177" y="72.1">J5_12</text>
<text x="177" y="73.9">J5_14</text>
<text x="177" y="77.6">J5_5</text>
<text x="239.6" y="73">GND</text>
<text x="245.9" y="72.1">3</text>
<text x="5.4" y="79.8">B</text>
<text x="67" y="81.4">1</text>
<text x="67" y="79.5">2</text>
<text x="81.1" y="79.5">17</text>
<text x="81.1" y="81.4">19</text>
<text x="85.5" y="78.6">15</text>
<text x="85.5" y="80.4">17</text>
<text x="85.5" y="82.3">19</text>
<text x="90.6" y="78.6">16</text>
<text x="90.6" y="82.3">20</text>
<text x="90.6" y="80.4">18</text>
<text x="95" y="79.5">18</text>
<text x="95" y="81.4">20</text>
<text x="129.9" y="81.4">J3_2</text>
<text x="130" y="83.2">J3_1</text>
<text x="135.8" y="78.6">RESET</text>
<text x="135.8" y="82.3">PA02/D15/DAC0/AIN(0)/A0</text>
<text x="153.6" y="78.6">PA19/D10(PWM)/CIPO(SC1)</text>
<text x="162.7" y="80.4">PA20/D6(PWM)</text>
<text x="162.7" y="82.3">PA21/D7(PWM)</text>
<text x="177" y="79.5">J5_1</text>
<text x="177" y="81.4">J5_2</text>
<text x="177" y="83.2">J3_9</text>
<text x="290.5" y="79.8">B</text>
<text x="129.9" y="87">J3_6</text>
<text x="129.9" y="88.8">J3_7</text>
<text x="129.9" y="85.1">J3_5</text>
<text x="135.8" y="84.2">PA03/AREF/AIN(1)</text>
<text x="135.8" y="86">PA04/D18(PWM)/AIN(4)/A3</text>
<text x="135.8" y="87.9">PA05/D19(PWM)/AIN(5)/A4</text>
<text x="135.8" y="89.7">PA06/D20/AIN(6)/A5</text>
<text x="158.5" y="89.7">PB02/D16/AIN(10)/A1</text>
<text x="162.7" y="84.2">PA22/D0(PWM)</text>
<text x="162.7" y="86">PA23/D1(PWM)</text>
<text x="177" y="85.1">J3_10</text>
<text x="177" y="88.8">J3_3</text>
<text x="129.9" y="92.5">J5_6</text>
<text x="129.9" y="94.4">J5_7</text>
<text x="129.9" y="90.7">J3_8</text>
<text x="135.8" y="91.6">PA07/D21/AIN(7)/A6</text>
<text x="135.8" y="93.5">PA08/D11/SDA(SC2)</text>
<text x="135.8" y="95.3">PA09/D12(PWM)/SCL(SC2)</text>
<text x="158.4" y="91.6">PB03/D17/AIN(11)/A2</text>
<text x="162.9" y="93.5">PB10/D4(PWM)</text>
<text x="162.9" y="95.3">PB11/D5(PWM)</text>
<text x="177" y="90.7">J3_4</text>
<text x="177" y="92.5">J3_13</text>
<text x="177" y="94.4">J3_14</text>
<text x="93.1" y="101.9">2</text>
<text x="129" y="98.1">J3_12</text>
<text x="129.9" y="101.9">J5_4</text>
<text x="130" y="100">J5_3</text>
<text x="135.8" y="97.2">PA10/D2(PWM)</text>
<text x="135.8" y="99.1">PA11/D3(PWM)</text>
<text x="135.8" y="100.9">PA16/D8(PWM)/COPI(SC1)</text>
<text x="160.3" y="99.1">PB23/D13/RX(SC5)</text>
<text x="160.4" y="97.2">PB22/D14/TX(SC5)</text>
<text x="177" y="96.3">J5_9</text>
<text x="177" y="98.1">J5_8</text>
<text x="229.3" y="101.9">1</text>
<text x="93.1" y="103.7">1</text>
<text x="135.8" y="102.8">PA17/D9/SCK(SC1)</text>
<text x="170.6" y="104.6">GND</text>
<text x="177" y="103.7">J5_11</text>
<text x="229.1" y="103.7">2</text>
<text x="229.2" y="105.6">3</text>
<text x="232.7" y="102.8">VCC</text>
<text x="232.7" y="104.6">GND</text>
<text x="232.7" y="106.5">SIGNAL</text>
<text x="201.2" y="116.8">2</text>
<text x="201.2" y="118.7">1</text>
<text x="5.3" y="131.4">C</text>
<text x="290.5" y="131.4">C</text>
<text x="226.7" y="133" transform="rotate(-90 226.7 133)">4</text>
<text x="228.9" y="133" transform="rotate(-90 228.9 133)">3</text>
<text x="175.2" y="141">1</text>
<text x="180.7" y="138" transform="rotate(-90 180.7 138)">2</text>
<text x="204.9" y="141">2</text>
<text x="204.9" y="142.9">1</text>
<text x="217.9" y="142.9">2</text>
<text x="218.1" y="141">1</text>
<text x="221.5" y="141.9">SOLAR+</text>
<text x="221.5" y="143.8">SOLAR-</text>
<text x="227.7" y="139.7" transform="rotate(-90 227.7 139.7)">OUT-</text>
<text x="229.9" y="140.2" transform="rotate(-90 229.9 140.2)">OUT+</text>
<text x="231.4" y="143.8">BAT -</text>
<text x="231.4" y="141.9">BAT+</text>
<text x="238.5" y="142.9">5</text>
<text x="238.5" y="141">6</text>
<text x="257.1" y="142.9">2</text>
<text x="257.2" y="141">1</text>
<text x="180.7" y="145.4" transform="rotate(-90 180.7 145.4)">3</text>
<text x="171.5" y="157.8">1</text>
<text x="174.9" y="158.7">VIN</text>
<text x="180.7" y="158.7">VOUT</text>
<text x="188.2" y="161.5">4</text>
<text x="188.2" y="157.8">5</text>
<text x="259" y="159.6">2</text>
<text x="266.4" y="157.8">3</text>
<text x="266.4" y="161.5">1</text>
<text x="171.4" y="165.2">3</text>
<text x="174.9" y="166.2">EN</text>
<text x="181.8" y="166.2">GND</text>
<text x="183.1" y="162.4">NC</text>
<text x="188.2" y="165.2">2</text>
<text x="259" y="167.1">5</text>
<text x="266.4" y="165.2">6</text>
<text x="160.2" y="169.1" transform="rotate(-90 160.2 169.1)">1</text>
<text x="197.5" y="169.1" transform="rotate(-90 197.5 169.1)">1</text>
<text x="214.6" y="172.7">in+</text>
<text x="219.7" y="173.6">USB C +</text>
<text x="229.1" y="173.6">BAT +</text>
<text x="236.6" y="172.7">BAT+BATUSB</text>
<text x="266.4" y="169">4</text>
<text x="160.2" y="174.2" transform="rotate(-90 160.2 174.2)">2</text>
<text x="197.5" y="174.2" transform="rotate(-90 197.5 174.2)">2</text>
<text x="215.1" y="176.4">in-</text>
<text x="219.7" y="177.3">USB C -</text>
<text x="229.5" y="177.3">BAT -</text>
<text x="236.6" y="176.4">BAT-</text>
<text x="5.3" y="183.2">D</text>
<text x="290.4" y="183.2">D</text>
<text x="224.9" y="191.3">Title</text>
<text x="224.9" y="196.9">Size</text>
<text x="234.2" y="196.9">Number</text>
<text x="271.4" y="196.9">Revision</text>
<text x="224.9" y="202.5">Date:</text>
<text x="225.8" y="199.7">A3</text>
<text x="233.3" y="202.5">5/11/2023</text>
<text x="262.1" y="202.5">Sheet</text>
<text x="267.2" y="202.5">of</text>
<text x="21.4" y="207.2">1</text>
<text x="57.4" y="207.2">2</text>
<text x="93.6" y="207.2">3</text>
<text x="129.6" y="207.2">4</text>
<text x="165.8" y="207.2">5</text>
<text x="201.8" y="207.2">6</text>
<text x="224.9" y="204.4">File:</text>
<text x="233.3" y="204.4">C:\Users\..\p1_PCB_capteurs.SchDoc</text>
<text x="238" y="207.2">7</text>
<text x="262.1" y="204.4">Drawn By:</text>
<text x="274.1" y="207.2">8</text>
</g>
<g font-size="1.7" fill="#800000">
<text x="130.8" y="40.4">VCCM</text>
<text x="156.8" y="46">MOSI</text>
<text x="156.8" y="47.8">MISO</text>
<text x="156.8" y="44.1">DC</text>
<text x="156.8" y="42.2">ECS</text>
<text x="127.1" y="49.7">GND</text>
<text x="156.8" y="49.7">CLK</text>
<text x="95.4" y="60.9">GND</text>
<text x="160.6" y="62.7">VINS</text>
<text x="168" y="62.7">BUSY</text>
<text x="212.8" y="60.9">VCCM</text>
<text x="248.2" y="64.6">MOSI</text>
<text x="248.2" y="62.7">CLK</text>
<text x="97.2" y="68.3">TX(RX)</text>
<text x="97.2" y="70.2">RX(TX)</text>
<text x="99.4" y="67.4">VCC</text>
<text x="248.2" y="68.3">BMECS</text>
<text x="248.2" y="66.5">MISO</text>
<text x="69.3" y="75.8">RX(TX)</text>
<text x="71.1" y="77.6">TX(RX)</text>
<text x="182.9" y="77.6">MISO</text>
<text x="190.8" y="73">VCC</text>
<text x="246.4" y="77.6">GND</text>
<text x="73.4" y="80.4">VCC</text>
<text x="182.9" y="83.2">BMECS</text>
<text x="67.5" y="87">GND</text>
<text x="123.3" y="87">VBAT</text>
<text x="123.3" y="88.8">DB</text>
<text x="125.2" y="94.4">DC</text>
<text x="125.2" y="92.5">ECS</text>
<text x="182.9" y="92.5">CTRLMOS</text>
<text x="95.3" y="101.9">WAKE</text>
<text x="123.3" y="100">MOSI</text>
<text x="123.3" y="101.9">CLK</text>
<text x="123.3" y="96.3">WAKE J3_11</text>
<text x="123.3" y="98.1">BUSY</text>
<text x="182.9" y="96.3">TX(RX)</text>
<text x="182.9" y="98.1">RX(TX)</text>
<text x="218.4" y="100">VCCM</text>
<text x="95.3" y="103.7">VCC</text>
<text x="177.4" y="109.3">GND</text>
<text x="220.3" y="109.3">GND</text>
<text x="225.8" y="113.1">DB</text>
<text x="203.4" y="118.7">VIN</text>
<text x="203.4" y="116.8">VINS</text>
<text x="179.4" y="124.2">VCC</text>
<text x="229.3" y="128.5">VSOL</text>
<text x="253.7" y="129.8">BAT</text>
<text x="275.8" y="128.3" transform="rotate(-90 275.8 128.3)">VBAT</text>
<text x="214.7" y="135.4">GND</text>
<text x="151.3" y="141">CTRLMOS</text>
<text x="244.4" y="141">BATSOL</text>
<text x="181.1" y="146.6">VCCM</text>
<text x="212.8" y="148.5">GND</text>
<text x="253.8" y="148.5">GND</text>
<text x="274.3" y="146.6">GND</text>
<text x="162.4" y="157.8">USBC+</text>
<text x="197.8" y="157.8">VUSB</text>
<text x="253.7" y="159.6">VIN</text>
<text x="268.6" y="161.5">VUSB</text>
<text x="268.6" y="157.8">VSOL</text>
<text x="253.7" y="167.1">BAT</text>
<text x="268.6" y="165.2">BATSOL</text>
<text x="205.3" y="172.7">USBC+</text>
<text x="268.6" y="169">BATUSB</text>
<text x="170" y="183.9">GND</text>
<text x="210.9" y="182">GND</text>
<text x="238.9" y="182">GND</text>
</g>
<g font-size="1.7" fill="#000080">
<text x="141" y="40.4">S3</text>
<text x="141" y="53.4">ADAFRUIT 2.9&quot; EINK DISPLAY weird board</text>
<text x="164.3" y="55.3">P3</text>
<text x="169.9" y="59">ALIM 3.3</text>
<text x="84.2" y="62.7">J1</text>
<text x="223.9" y="60.9">S1</text>
<text x="134.5" y="68.3">A1</text>
<text x="61.6" y="73.7">P3</text>
<text x="223.9" y="75.8">2652</text>
<text x="61.6" y="85.3">COZIR</text>
<text x="84.2" y="85.1">Cozir-LP-5000</text>
<text x="87.9" y="100">P1</text>
<text x="231.4" y="100">S2</text>
<text x="87.9" y="107.4">BOUTON</text>
<text x="134.5" y="107.4">ARDUINO_MKR_WAN_1310</text>
<text x="231.4" y="109.3">SEN0487</text>
<text x="196" y="114.9">SW2</text>
<text x="196" y="122.4">POWERSWITCH</text>
<text x="173.6" y="131.7">R12</text>
<text x="264.8" y="129.3">R1</text>
<text x="172.3" y="135.2">100K</text>
<text x="264.8" y="132.2">220K</text>
<text x="276.7" y="135.2">R2</text>
<text x="276.7" y="137.1">680K</text>
<text x="162.3" y="140.5">R11</text>
<text x="162.3" y="143.4">1K</text>
<text x="183.7" y="140.8">Q1</text>
<text x="183.7" y="142.7">BSS83P H6327</text>
<text x="199.7" y="139.1">P4</text>
<text x="259.2" y="139.1">P5</text>
<text x="199.7" y="146.6">SOLAR_P</text>
<text x="220.5" y="146.6">A2</text>
<text x="220.5" y="148.4">DEV-IN-BASIC_BQ25570</text>
<text x="259.3" y="146.6">BAT</text>
<text x="173.6" y="155.9">U1</text>
<text x="260.5" y="157.2">SW1</text>
<text x="162.6" y="171.4">C2</text>
<text x="162.6" y="173.2">1uf</text>
<text x="173.6" y="169">MIC5504-3.3YM5-TR</text>
<text x="199.9" y="171.4">C1</text>
<text x="199.9" y="173.2">1uf</text>
<text x="218.4" y="170.8">A3</text>
<text x="260.5" y="171.4">A205SYCB04</text>
<text x="216.5" y="183.9">1S 4056 BMS and USB Type C Connector Module</text>
</g>
<g font-size="1" fill="#b2b0ad">
<text x="213.1" y="172.1">(1)</text>
<text x="241.3" y="172.1">(4)</text>
<text x="213.5" y="175.8">(2)</text>
</g>
</svg>
